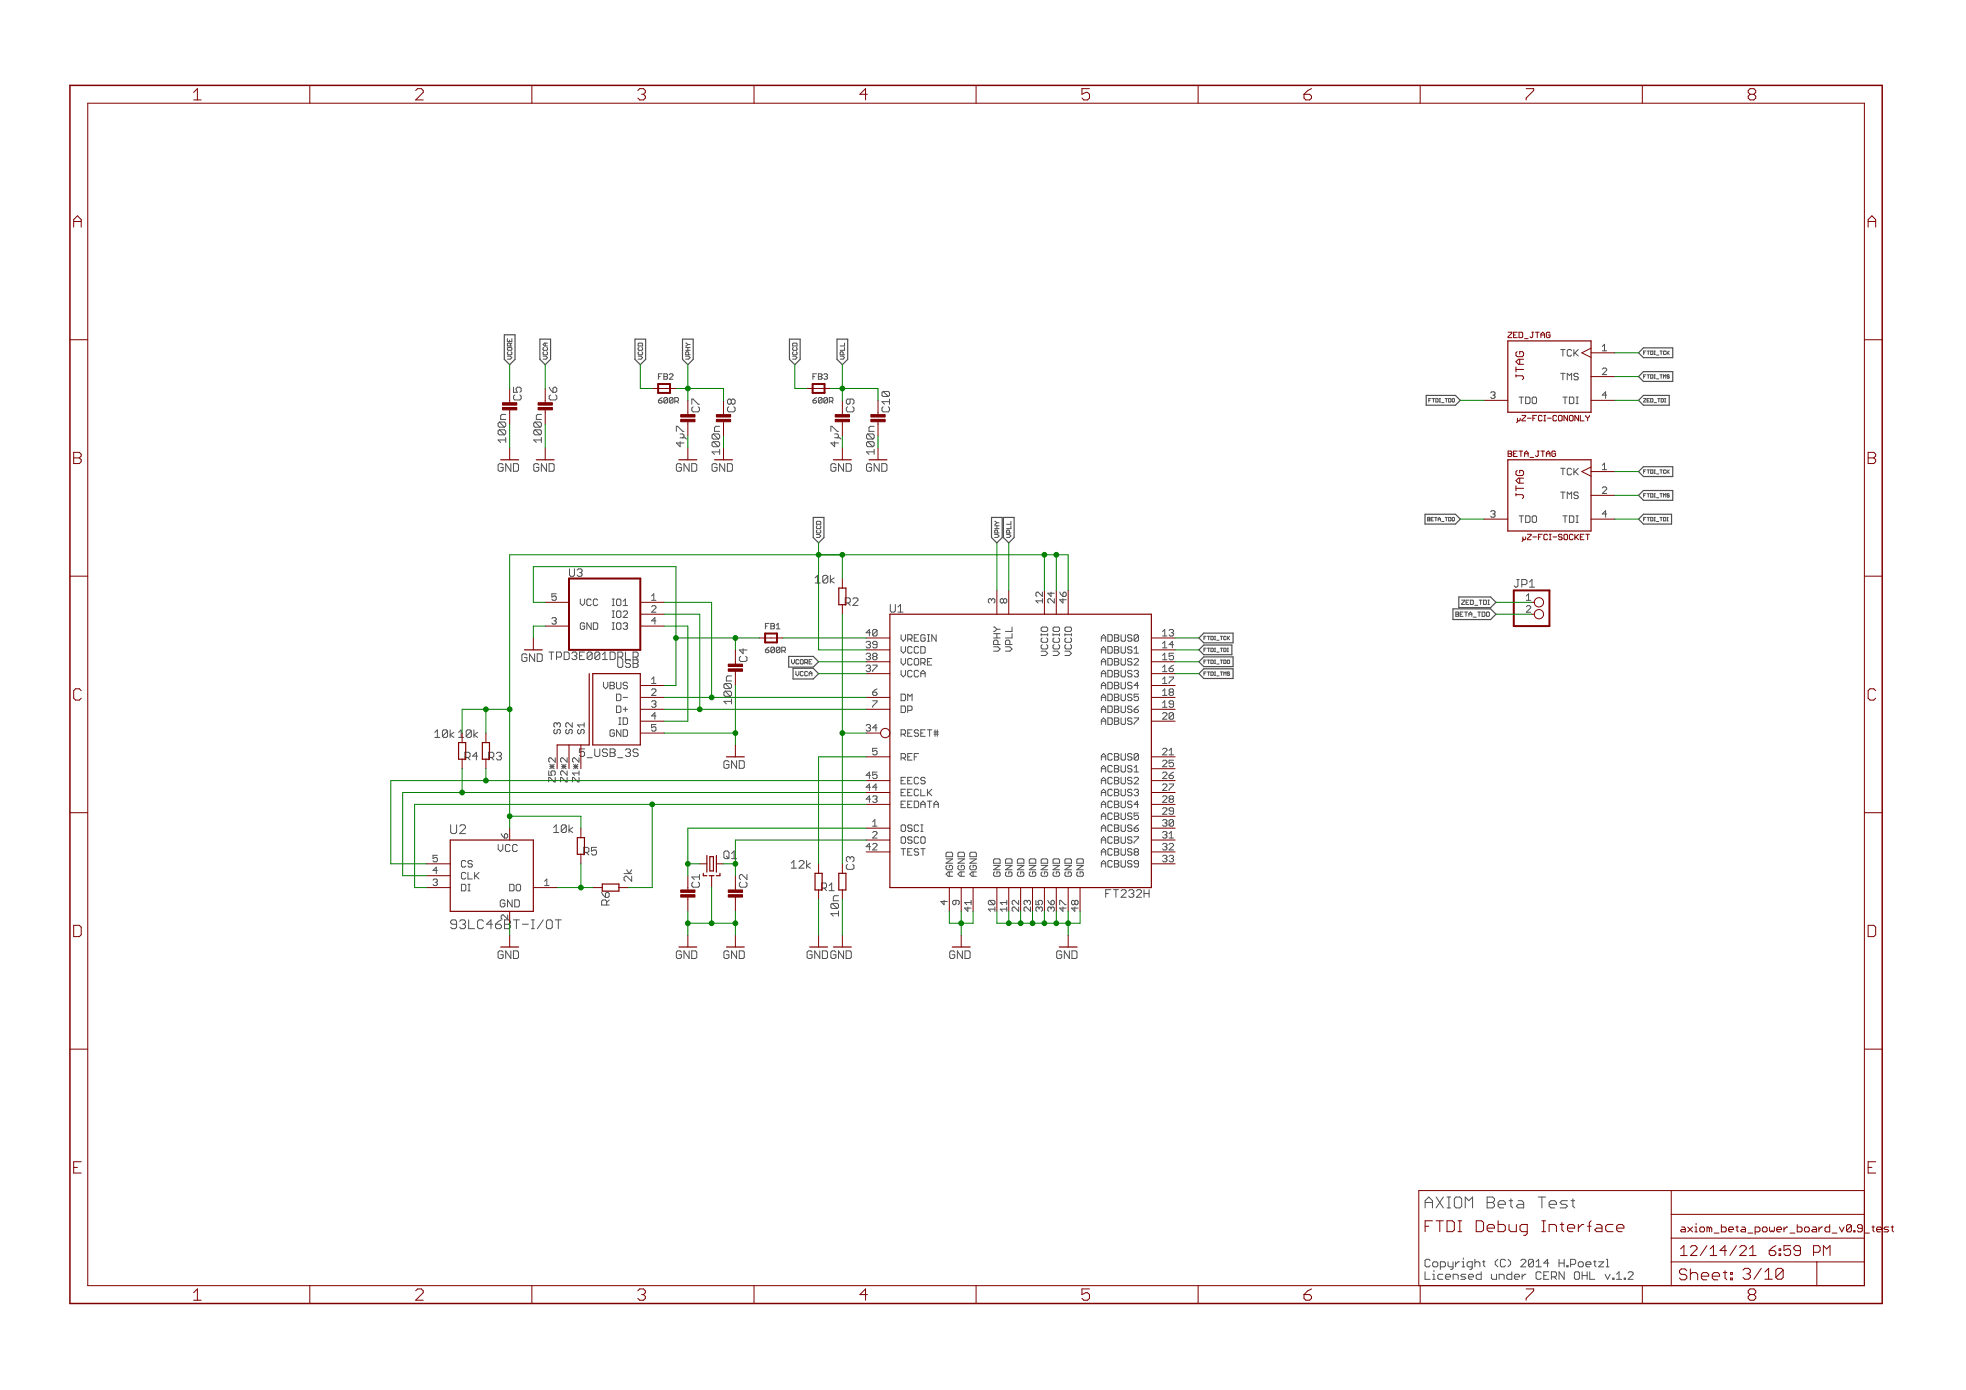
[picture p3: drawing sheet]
<svg xmlns="http://www.w3.org/2000/svg" width="420mm" height="297mm" viewBox="0 0 420 297" stroke-linecap="round" stroke-linejoin="round" font-family="sans-serif">
<path d="M117.3 139.3h1.1M117.8 139.3v1.6M311.1 131.3h.5M311.6 130.8h-.5v.9h.5M124.9 160h-1.1v.8l.6-.2M236.3 190.9h.6M237.4 190.1h-1.1v1.6M348.2 271.8h.5l.3 .2v.3l-1.1 1.1h1.1" fill="none" stroke="#505050" stroke-width=".21"/>
<g fill="none" stroke="#505050" stroke-width=".25">
<path d="M107.8 71.5h2.3v5.3l-1.2 1.1-1.1-1.1zM115.4 72.5h2.3v4.3l-1.2 1.1-1.1-1.1zM135.7 72.5h2.3v4.3l-1.2 1.1-1.1-1.1zM145.9 72.5h2.2v4.3l-1.1 1.1-1.1-1.1zM168.7 72.5h2.3v4.3l-1.1 1.1-1.2-1.1zM178.9 72.5h2.3v4.3l-1.2 1.1-1.1-1.1zM351.2 74.3h6.3v2.1h-6.3l-1-1zM351.2 79.4h6.3v2.1h-6.3l-1-1zM304.8 84.5h6.2l1.1 1.1-1.1 1h-6.2zM351.2 84.5h5.5v2.1h-5.5l-1-1zM173.8 110.6h2.3v4.3l-1.2 1.1-1.1-1.1zM211.9 110.6h2.3v4.3l-1.2 1.1-1.1-1.1z"/>
<path d="M214.4 110.6h2.3v4.3l-1.1 1.1-1.2-1.1zM304.5 109.9h6.5l1.1 1-1.1 1.1h-6.5zM350.2 100.8l1-1.1h6.3v2.1h-6.3zM350.2 105.9l1-1.1h6.3v2.1h-6.3zM350.2 110.9l1-1h6v2.1h-6zM256.2 136.3l1.1-1h6.2v2.1h-6.2zM256.2 138.9l1.1-1.1h6v2.1h-6zM310.5 130.1h8.1l1.1 1.2-1.1 1.1h-8.1zM311.8 127.6h6.8l1.1 1.1-1.1 1.2h-6.8zM168.6 140.3h5.2l1.1 1.1-1.1 1.2h-5.2zM169.5 142.8h4.3l1.1 1.2-1.1 1.1h-4.3zM256.2 141.4l1.1-1h6.2v2.1h-6.2z"/>
<path d="M256.2 144l1.1-1.1h6.2v2.1h-6.2z"/>
</g>
<g fill="none" stroke="#800000" stroke-width=".25">
<path d="M322.2 72.9h17.8v15.2h-17.8zM322.2 98.3h17.8v15.2h-17.8zM180 129.2h-.7v-3.5h1.5v3.5M190.2 131.3h55.9v58.4h-55.9zM125.9 144v15.2h-6.8M126.7 144h10.1v15.2h-10.1zM96.2 179.5h17.8v15.3h-17.8zM98.8 162.2h-.8v-3.5h1.5v3.5M103.8 162.2h-.7v-3.5h1.5v3.5M123.4 179h1.5v3.6h-1.5zM128.7 188.9h3.6v1.5h-3.6zM150.3 187.1h.8"/>
<path d="M151.1 182.8v3.6M151.6 187.1h1M151.7 183.1h.8v3h-.8zM153.1 182.8v3.6M153.9 186.6v.5h-.8M174.9 190.2h-.7v-3.6h1.5v3.6M179.3 186.6h1.5v3.6h-1.5z"/>
</g>
<g fill="none" stroke="#800000" stroke-width=".21">
<path d="M66.2 18.2v3.9M113.7 18.2v3.9M161.1 18.2v3.9M208.6 18.2v3.9M256.1 18.2v3.9M303.5 18.2v3.9M351 18.2v3.9M18.8 22.1h379.6v252.6h-379.6zM14.9 72.6h3.9M340 74.4l-1.9 1 1.9 1M340 75.4h5.1M398.4 72.6h3.9"/>
<path d="M108.9 95.7v2.6M116.5 95.7v2.6M139.4 83h5.1M147 95.7v2.6M154.6 95.7v2.6M172.4 83h5.1M180 95.7v2.6M187.6 95.7v2.6M317.2 85.6h5M324.3 89.4v.7l-.2 .2M324.3 89.7l.2 .2M332 97h.4v.4l-.2 .2"/>
<path d="M332.2 96.4l.2 .2M340 80.5h5.1M340 85.6h5.1M340 99.8l-1.9 1 1.9 1M317.2 110.9h5M325.5 115.5l-.2 .2M340 100.8h5.1M340 105.9h5.1M340 110.9h5.1M14.9 123.1h3.9M114 136.3v2.6M116.5 128.7h5.1"/>
<path d="M116.5 133.8h5.1M136.8 128.7h5.1M136.8 133.8h5.1M136.8 131.3h5.1M162.2 136.3h5.1M180 123.6v2.1M180 129.2v2.1M185.1 136.3h5.1M185.1 138.9h5.1M213 126.2v5.1M215.6 126.2v5.1M223.2 126.2v5.1"/>
<path d="M225.7 126.2v5.1M228.3 126.2v5.1M246.1 136.3h5M246.1 138.9h5M398.4 123.1h3.9M98.8 156.7v2M103.8 156.7v2M119.1 159.2v5.1M121.6 159.2v5.1M124.1 159.2v5.1M136.8 149h5.1M136.8 151.6h5.1"/>
<path d="M136.8 146.5h5.1M136.8 154.1h5.1M136.8 156.7h5.1M157.2 159.2v2.5M185.1 149h5.1M185.1 151.6h5.1M185.1 141.4h5.1M185.1 144h5.1M246.1 149h5M246.1 151.6h5M246.1 141.4h5M246.1 144h5"/>
<path d="M246.1 146.5h5M246.1 154.1h5M14.9 173.7h3.9M98.8 162.2v2.1M103.8 162.2v2.1M108.9 177v2.5M124.1 177v2M185.1 177h5.1M185.1 179.5h5.1M185.1 161.7h5.1M185.1 166.8h5.1M185.1 169.4h5.1"/>
<path d="M185.1 171.9h5.1M246.1 177h5M246.1 179.5h5M246.1 161.7h5M246.1 164.3h5M246.1 166.8h5M246.1 169.4h5M246.1 171.9h5M246.1 174.4h5M398.4 173.7h3.9M91.1 189.7h5.1M91.1 184.6h5.1"/>
<path d="M91.1 187.1h5.1M108.9 194.8v2.5M108.9 199.8v2.6M114 189.7h5.1M124.1 182.6v2M126.7 189.7h2M132.3 189.7h2M147 191.7v3.1M147 199.8v2.6M149.5 184.6h1.6M152.1 187.1v2.6M153.1 184.6h1.5"/>
<path d="M157.2 191.7v3.1M157.2 199.8v2.6M174.9 184.6v2M174.9 190.2v2M174.9 199.8v2.6M180 184.6v2M180 190.2v2M180 199.8v2.6M185.1 182.1h5.1M202.9 189.7v5.1M205.4 189.7v5.1M205.4 199.8v2.6"/>
<path d="M208 189.7v5.1M213 189.7v5.1M215.6 189.7v5.1M218.1 189.7v5.1M220.7 189.7v5.1M223.2 189.7v5.1M225.7 189.7v5.1M228.3 189.7v5.1M228.3 199.8v2.6M230.8 189.7v5.1M246.1 182.1h5M246.1 184.6h5"/>
<path d="M14.9 224.2h3.9M398.4 224.2h3.9M357.2 254.4v20.3M357.2 259.5h41.2M398.4 254.4h-95.2v20.3M66.2 274.7v3.9M113.7 274.7v3.9M161.1 274.7v3.9M208.6 274.7v3.9M256.1 274.7v3.9M303.5 274.7v3.9M351 274.7v3.9"/>
<path d="M357.2 269.7h41.2M357.2 264.6h41.2M388.3 269.7v5"/>
<circle cx="328.9" cy="128.7" r=".99"/>
<circle cx="328.9" cy="131.3" r=".99"/>
<circle cx="189.2" cy="156.7" r=".99"/>
</g>
<g fill="#800000" stroke="#800000" stroke-width=".21">
<path d="M145.5 191.2h3v.5h-3z"/>
<path d="M145.5 190.2h3v.5h-3z"/>
<path d="M155.6 191.2h3.1v.5h-3.1z"/>
<path d="M155.6 190.2h3.1v.5h-3.1z"/>
<path d="M155.6 142.9h3.1v.5h-3.1z"/>
<path d="M155.6 141.9h3.1v.5h-3.1z"/>
<path d="M115 87.1h3v.5h-3z"/>
<path d="M115 86.1h3v.5h-3z"/>
<path d="M107.4 87.1h3v.5h-3z"/>
<path d="M107.4 86.1h3v.5h-3z"/>
<path d="M153.1 89.6h3v.5h-3z"/>
<path d="M153.1 88.6h3v.5h-3z"/>
<path d="M145.5 89.6h3v.5h-3z"/>
<path d="M145.5 88.6h3v.5h-3z"/>
<path d="M186.1 89.6h3.1v.5h-3.1z"/>
<path d="M186.1 88.6h3.1v.5h-3.1z"/>
<path d="M178.5 89.6h3v.5h-3z"/>
<path d="M178.5 88.6h3v.5h-3z"/>
</g>
<path d="M140.7 82.1h2.5v1.9h-2.5zM173.7 82.1h2.5v1.9h-2.5zM121.6 123.6h15.2v15.3h-15.2zM163.5 135.4h2.6v1.9h-2.6zM323.5 126.2h7.6v7.6h-7.6z" fill="none" stroke="#800000" stroke-width=".42"/>
<path d="M14.9 18.2h387.4v260.4h-387.4z" fill="none" stroke="#800000" stroke-width=".32"/>
<g fill="none" stroke="#008000" stroke-width=".21">
<path d="M108.9 77.9v5.1M116.5 77.9v5.1M136.8 77.9v5.1h2.6M147 77.9v7.7M169.9 77.9v5.1h2.5M180 77.9v7.7M345.1 75.4h5.1M108.9 90.6v5.1M116.5 90.6v5.1M144.5 83h10.1v2.6M177.5 83h10.1M312.1 85.6h5.1"/>
<path d="M345.1 85.6h5.1M345.1 80.5h5.1M174.9 116v22.9h10.2M180 118.6v5M213 116v10.2M215.6 116v10.2M223.2 118.6v7.6M225.7 118.6v7.6M312.1 110.9h5.1M345.1 100.8h5.1M345.1 110.9h5.1M345.1 105.9h5.1"/>
<path d="M116.5 133.8h-2.5v2.5M116.5 128.7h-2.5v-7.6h30.5v25.4h-2.6M141.9 133.8h5.1v20.3h-5.1M141.9 128.7h10.2v20.3M141.9 131.3h7.6v20.3M144.5 136.3h17.7M157.2 136.3v2.6M167.3 136.3h17.8M180 131.3v53.3M228.3 126.2v-7.6h-119.4v58.4M251.1 136.3h5.1M251.1 138.9h5.1"/>
<path d="M319.7 128.7h7.6M319.7 131.3h7.6M103.8 151.6v5.1M108.9 151.6h-10.1v5.1M141.9 156.7h15.3M141.9 149h43.2M141.9 151.6h43.2M157.2 146.5v12.7M174.9 141.4h10.2M174.9 144h10.2M180 156.7h5.1M251.1 141.4h5.1"/>
<path d="M251.1 144h5.1M98.8 164.3v5.1M103.8 164.3v2.5M108.9 174.4h15.2v2.6M139.4 171.9v17.8h-5.1M185.1 171.9h-96.5v17.8h2.5M185.1 169.4h-99v17.7h5M185.1 166.8h-101.6v17.8h7.6M185.1 177h-38.1v10.1M185.1 179.5h-27.9v7.6M185.1 161.7h-10.2v22.9M119.1 189.7h7.6"/>
<path d="M124.1 184.6v5.1M147 184.6h2.5M147 194.8v5M147 197.3h10.2M152.1 189.7v7.6M157.2 194.8v5M174.9 192.2v7.6M180 192.2v7.6M202.9 194.8v2.5h5.1v-2.5M205.4 194.8v5M213 194.8v2.5h17.8v-2.5M215.6 194.8v2.5"/>
<path d="M218.1 194.8v2.5M220.7 194.8v2.5M223.2 194.8v2.5M225.7 194.8v2.5M228.3 194.8v5"/>
</g>
<g fill="#008000" stroke="#008000" stroke-width=".21">
<circle cx="139.4" cy="171.9" r=".51"/>
<circle cx="98.8" cy="169.4" r=".51"/>
<circle cx="103.8" cy="166.8" r=".51"/>
<circle cx="124.1" cy="189.7" r=".51"/>
<circle cx="147" cy="184.6" r=".51"/>
<circle cx="157.2" cy="184.6" r=".51"/>
<circle cx="147" cy="197.3" r=".51"/>
<circle cx="152.1" cy="197.3" r=".51"/>
<circle cx="157.2" cy="197.3" r=".51"/>
<circle cx="215.6" cy="197.3" r=".51"/>
<circle cx="218.1" cy="197.3" r=".51"/>
<circle cx="220.7" cy="197.3" r=".51"/>
<circle cx="223.2" cy="197.3" r=".51"/>
<circle cx="225.7" cy="197.3" r=".51"/>
<circle cx="228.3" cy="197.3" r=".51"/>
<circle cx="157.2" cy="156.7" r=".51"/>
<circle cx="205.4" cy="197.3" r=".51"/>
<circle cx="180" cy="156.7" r=".51"/>
<circle cx="144.5" cy="136.3" r=".51"/>
<circle cx="157.2" cy="136.3" r=".51"/>
<circle cx="152.1" cy="149" r=".51"/>
<circle cx="149.5" cy="151.6" r=".51"/>
<circle cx="180" cy="83" r=".51"/>
<circle cx="147" cy="83" r=".51"/>
<circle cx="225.7" cy="118.6" r=".51"/>
<circle cx="223.2" cy="118.6" r=".51"/>
<circle cx="174.9" cy="118.6" r=".51"/>
<circle cx="180" cy="118.6" r=".51"/>
<circle cx="103.8" cy="151.6" r=".51"/>
<circle cx="108.9" cy="174.4" r=".51"/>
<circle cx="108.9" cy="151.6" r=".51"/>
</g>
<g font-size="3.7" fill="#800000">
<text x="41.3" y="21.4">1</text>
<text x="88.7" y="21.4">2</text>
<text x="136.2" y="21.4">3</text>
<text x="183.7" y="21.4">4</text>
<text x="231.1" y="21.4">5</text>
<text x="278.6" y="21.4">6</text>
<text x="326" y="21.4">7</text>
<text x="373.5" y="21.4">8</text>
<text x="15.6" y="48.6">A</text>
<text x="399.1" y="48.6">A</text>
<text x="15.6" y="99.2">B</text>
<text x="399.1" y="99.2">B</text>
<text x="15.6" y="149.7">C</text>
<text x="399.1" y="149.7">C</text>
<text x="15.6" y="200.2">D</text>
<text x="399.1" y="200.2">D</text>
<text x="15.6" y="250.8">E</text>
<text x="399.1" y="250.8">E</text>
<text x="41.3" y="277.9">1</text>
<text x="88.7" y="277.9">2</text>
<text x="136.2" y="277.9">3</text>
<text x="183.7" y="277.9">4</text>
<text x="231.1" y="277.9">5</text>
<text x="278.6" y="277.9">6</text>
<text x="326" y="277.9">7</text>
<text x="373.5" y="277.9">8</text>
</g>
<text font-size="3.6" fill="#505050" x="304.4" y="258.2">AXIOM Beta Test</text>
<g font-size="3.6" fill="#800000">
<text x="304.4" y="263.3">FTDI Debug Interface</text>
<text x="358.7" y="273.6">Sheet: 3/10</text>
</g>
<g font-size="3.2" fill="#800000">
<text x="359" y="268.4">12/14/21</text>
<text x="376.5" y="268.4">6:59 PM</text>
</g>
<text font-size="2.9" fill="#505050" x="96.1" y="178.2">U2</text>
<text font-size="2.9" fill="#008000" x="96.1" y="198.6">93LC46BT-I/OT</text>
<g font-size="2.5" fill="#800000">
<text x="325.6" y="80.9" transform="rotate(-90 325.6 80.9)">JTAG</text>
<text x="111.3" y="85.5" transform="rotate(-90 111.3 85.5)">C5</text>
<text x="119" y="85.5" transform="rotate(-90 119 85.5)">C6</text>
<text x="149.4" y="88.1" transform="rotate(-90 149.4 88.1)">C7</text>
<text x="157.1" y="88.1" transform="rotate(-90 157.1 88.1)">C8</text>
<text x="182.5" y="88.1" transform="rotate(-90 182.5 88.1)">C9</text>
<text x="108" y="94.1" transform="rotate(-90 108 94.1)">100n</text>
<text x="115.7" y="94.1" transform="rotate(-90 115.7 94.1)">100n</text>
<text x="106.3" y="100.8">GND</text>
<text x="113.9" y="100.8">GND</text>
<text x="144.4" y="100.8">GND</text>
<text x="152" y="100.8">GND</text>
<text x="177.4" y="100.8">GND</text>
<text x="185" y="100.8">GND</text>
<text x="325.6" y="106.3" transform="rotate(-90 325.6 106.3)">JTAG</text>
<text x="180.7" y="129.5">R2</text>
<text x="111.3" y="141.4">GND</text>
<text x="159.6" y="141.4" transform="rotate(-90 159.6 141.4)">C4</text>
<text x="156.3" y="148.5" transform="rotate(-90 156.3 148.5)">00n</text>
<text x="99.5" y="162.5">R4</text>
<text x="104.5" y="162.5">R3</text>
<text x="154.5" y="164.3">GND</text>
<text x="149.4" y="189.7" transform="rotate(-90 149.4 189.7)">C1</text>
<text x="159.6" y="189.7" transform="rotate(-90 159.6 189.7)">C2</text>
<text x="175.6" y="190.4">R1</text>
<text x="106.3" y="204.9">GND</text>
<text x="144.4" y="204.9">GND</text>
<text x="154.5" y="204.9">GND</text>
<text x="172.3" y="204.9">GND GND</text>
<text x="202.8" y="204.9">GND</text>
<text x="225.6" y="204.9">GND</text>
</g>
<g font-size="2.5" fill="#008000">
<text x="190.1" y="88.1" transform="rotate(-90 190.1 88.1)">C10</text>
<text x="146.1" y="95.1" transform="rotate(-90 146.1 95.1)">4µ7</text>
<text x="179.2" y="95.1" transform="rotate(-90 179.2 95.1)">4µ7</text>
<text x="153.8" y="96.6" transform="rotate(-90 153.8 96.6)">100n</text>
<text x="186.8" y="96.6" transform="rotate(-90 186.8 96.6)">100n</text>
<text x="154.5" y="183.6">Q1</text>
</g>
<g font-size="2.5" fill="#505050">
<text x="121.5" y="123.3">U3</text>
<text x="174.1" y="124.7">1</text>
<text x="175.6" y="124.7">0k</text>
<text x="323.4" y="125.5">JP1</text>
<text x="190.1" y="130.9">U1</text>
<text x="118.7" y="141">TPD3E001DRLR</text>
<text x="132.2" y="142.7">USB</text>
<text x="156.3" y="150" transform="rotate(-90 156.3 150)">1</text>
<text x="92.9" y="157.7">10k 1</text>
<text x="99.5" y="157.7">0k</text>
<text x="124.7" y="161.7">5_USB_3S</text>
<text x="118.3" y="178">10k</text>
<text x="124.8" y="182.8">R5</text>
<text x="169.1" y="185.6">12k</text>
<text x="182.5" y="185.9" transform="rotate(-90 182.5 185.9)">C3</text>
<text x="135" y="188.4" transform="rotate(-90 135 188.4)">2k</text>
<text x="236.9" y="191.8">FT232H</text>
<text x="130.2" y="193.5" transform="rotate(-90 130.2 193.5)">R6</text>
<text x="179.2" y="195.4" transform="rotate(-90 179.2 195.4)">10n</text>
<text x="304.4" y="270.8">Copyright (C) 2014 H.Poetzl</text>
<text x="304.4" y="273.5">Licensed under CERN OHL v.1.2</text>
</g>
<g font-size="2.3" fill="#505050">
<text x="106.3" y="182.1">VCC</text>
<text x="107.1" y="193.9">GND</text>
</g>
<g font-size="2.3" fill="#800000">
<text x="359" y="263.3">axiom_beta_power_board_v0.9_</text>
<text x="398.7" y="263.3">tes</text>
<text x="402.9" y="263.3">t</text>
</g>
<g font-size="2.1" fill="#505050">
<text x="333.7" y="76.2">TCK</text>
<text x="342.3" y="75">1</text>
<text x="333.7" y="81.2">TMS</text>
<text x="342.3" y="80.1">2</text>
<text x="318.5" y="85.2">3</text>
<text x="324.5" y="86.3">TDO</text>
<text x="333.7" y="86.3">TDI</text>
<text x="342.3" y="85.2">4</text>
<text x="333.7" y="101.5">TCK</text>
<text x="342.3" y="100.4">1</text>
<text x="333.7" y="106.6">TMS</text>
<text x="342.3" y="105.5">2</text>
<text x="318.5" y="110.6">3</text>
<text x="324.5" y="111.7">TDO</text>
<text x="333.7" y="111.7">TDI</text>
<text x="342.3" y="110.6">4</text>
<text x="117.9" y="128.4">5</text>
<text x="123.8" y="129.5">VCC</text>
<text x="130.5" y="129.5">IO1</text>
<text x="139.1" y="128.4">1</text>
<text x="139.1" y="130.9">2</text>
<text x="212.6" y="128.9" transform="rotate(-90 212.6 128.9)">3</text>
<text x="215.1" y="128.9" transform="rotate(-90 215.1 128.9)">8</text>
<text x="222.7" y="128.9" transform="rotate(-90 222.7 128.9)">12</text>
<text x="225.3" y="128.9" transform="rotate(-90 225.3 128.9)">24</text>
<text x="227.8" y="128.9" transform="rotate(-90 227.8 128.9)">46</text>
<text x="117.9" y="133.4">3</text>
<text x="123.8" y="134.6">GND</text>
<text x="130.5" y="132">IO2</text>
<text x="130.5" y="134.6">IO3</text>
<text x="139.1" y="133.4">4</text>
<text x="185.2" y="136">40</text>
<text x="192.4" y="137.1">VREGIN</text>
<text x="235.9" y="137.1">ADBUS0</text>
<text x="248.3" y="136">13</text>
<text x="185.2" y="143.6">37</text>
<text x="185.2" y="141.1">38</text>
<text x="185.2" y="138.5">39</text>
<text x="192.4" y="142.2">VCORE</text>
<text x="192.4" y="139.6">VCCD</text>
<text x="213.7" y="138.8" transform="rotate(-90 213.7 138.8)">VPHY</text>
<text x="216.2" y="138.8" transform="rotate(-90 216.2 138.8)">VPLL</text>
<text x="223.9" y="140.1" transform="rotate(-90 223.9 140.1)">VCCIO</text>
<text x="226.4" y="140.1" transform="rotate(-90 226.4 140.1)">VCCIO</text>
<text x="228.9" y="140.1" transform="rotate(-90 228.9 140.1)">VCCIO</text>
<text x="235.9" y="139.6">ADBUS1</text>
<text x="235.9" y="142.2">ADBUS2</text>
<text x="248.3" y="138.5">14</text>
<text x="248.3" y="141.1">15</text>
<text x="248.3" y="143.6">16</text>
<text x="129.2" y="147.3">VBUS</text>
<text x="131.8" y="149.8">D-</text>
<text x="139.1" y="148.7">2</text>
<text x="139.1" y="146.1">1</text>
<text x="186.4" y="148.7">6</text>
<text x="192.4" y="149.8">DM</text>
<text x="192.4" y="144.7">VCCA</text>
<text x="235.9" y="144.7">ADBUS3</text>
<text x="235.9" y="147.3">ADBUS4</text>
<text x="235.9" y="149.8">ADBUS5</text>
<text x="248.3" y="146.1">17</text>
<text x="248.3" y="148.7">18</text>
<text x="131.8" y="154.9">ID</text>
<text x="131.8" y="152.3">D+</text>
<text x="139.1" y="153.8">4</text>
<text x="139.1" y="151.2">3</text>
<text x="186.4" y="151.2">7</text>
<text x="192.4" y="152.3">DP</text>
<text x="235.9" y="152.3">ADBUS6</text>
<text x="235.9" y="154.9">ADBUS7</text>
<text x="248.3" y="151.2">19</text>
<text x="248.3" y="153.8">20</text>
<text x="119.7" y="156.9" transform="rotate(-90 119.7 156.9)">S3</text>
<text x="122.3" y="156.9" transform="rotate(-90 122.3 156.9)">S2</text>
<text x="124.8" y="156.9" transform="rotate(-90 124.8 156.9)">S1</text>
<text x="130.5" y="157.4">GND</text>
<text x="139.1" y="156.3">5</text>
<text x="186.4" y="161.4">5</text>
<text x="192.4" y="157.4">RESET#</text>
<text x="248.3" y="161.4">21</text>
<text x="118.6" y="166.7" transform="rotate(-90 118.6 166.7)">Z5*2</text>
<text x="121.1" y="166.7" transform="rotate(-90 121.1 166.7)">Z2*2</text>
<text x="123.7" y="166.7" transform="rotate(-90 123.7 166.7)">Z1*2</text>
<text x="185.2" y="166.5">45</text>
<text x="192.4" y="162.5">REF</text>
<text x="192.4" y="167.6">EECS</text>
<text x="235.9" y="162.5">ACBUS0</text>
<text x="235.9" y="165">ACBUS1</text>
<text x="235.9" y="167.6">ACBUS2</text>
<text x="248.3" y="163.9">25</text>
<text x="248.3" y="166.5">26</text>
<text x="185.2" y="171.5">43</text>
<text x="185.2" y="169">44</text>
<text x="192.4" y="172.7">EEDATA</text>
<text x="192.4" y="170.1">EECLK</text>
<text x="235.9" y="170.1">ACBUS3</text>
<text x="235.9" y="172.7">ACBUS4</text>
<text x="248.3" y="169">27</text>
<text x="248.3" y="171.5">28</text>
<text x="108.4" y="179.2" transform="rotate(-90 108.4 179.2)">6</text>
<text x="186.4" y="176.6">1</text>
<text x="186.4" y="179.2">2</text>
<text x="192.4" y="177.7">OSCI</text>
<text x="235.9" y="175.2">ACBUS5</text>
<text x="235.9" y="177.7">ACBUS6</text>
<text x="248.3" y="174.1">29</text>
<text x="248.3" y="176.6">30</text>
<text x="248.3" y="179.2">31</text>
<text x="92.5" y="184.2">5</text>
<text x="98.4" y="185.4">CS</text>
<text x="185.2" y="181.7">42</text>
<text x="192.4" y="180.3">OSCO</text>
<text x="192.4" y="182.8">TEST</text>
<text x="235.9" y="180.3">ACBUS7</text>
<text x="235.9" y="182.8">ACBUS8</text>
<text x="235.9" y="185.4">ACBUS9</text>
<text x="248.3" y="181.7">32</text>
<text x="248.3" y="184.2">33</text>
<text x="92.5" y="189.3">3</text>
<text x="92.5" y="186.8">4</text>
<text x="98.4" y="190.4">DI</text>
<text x="98.4" y="187.9">CLK</text>
<text x="109" y="190.4">DO</text>
<text x="116.2" y="189.3">1</text>
<text x="203.5" y="187.3" transform="rotate(-90 203.5 187.3)">AGND</text>
<text x="206.1" y="187.3" transform="rotate(-90 206.1 187.3)">AGND</text>
<text x="208.6" y="187.3" transform="rotate(-90 208.6 187.3)">AGND</text>
<text x="213.7" y="187.3" transform="rotate(-90 213.7 187.3)">GND</text>
<text x="216.2" y="187.3" transform="rotate(-90 216.2 187.3)">GND</text>
<text x="218.8" y="187.3" transform="rotate(-90 218.8 187.3)">GND</text>
<text x="221.3" y="187.3" transform="rotate(-90 221.3 187.3)">GND</text>
<text x="223.9" y="187.3" transform="rotate(-90 223.9 187.3)">GND</text>
<text x="226.4" y="187.3" transform="rotate(-90 226.4 187.3)">GND</text>
<text x="228.9" y="187.3" transform="rotate(-90 228.9 187.3)">GND</text>
<text x="231.5" y="187.3" transform="rotate(-90 231.5 187.3)">GND</text>
<text x="108.4" y="196.4" transform="rotate(-90 108.4 196.4)">2</text>
<text x="202.4" y="193.3" transform="rotate(-90 202.4 193.3)">4</text>
<text x="205" y="193.3" transform="rotate(-90 205 193.3)">9</text>
<text x="207.5" y="194.6" transform="rotate(-90 207.5 194.6)">41</text>
<text x="212.6" y="194.6" transform="rotate(-90 212.6 194.6)">10</text>
<text x="215.1" y="194.6" transform="rotate(-90 215.1 194.6)">11</text>
<text x="217.7" y="194.6" transform="rotate(-90 217.7 194.6)">22</text>
<text x="220.2" y="194.6" transform="rotate(-90 220.2 194.6)">23</text>
<text x="222.7" y="194.6" transform="rotate(-90 222.7 194.6)">35</text>
<text x="225.3" y="194.6" transform="rotate(-90 225.3 194.6)">36</text>
<text x="227.8" y="194.6" transform="rotate(-90 227.8 194.6)">47</text>
<text x="230.4" y="194.6" transform="rotate(-90 230.4 194.6)">48</text>
</g>
<g font-size="2.1" fill="#800000">
<text x="326.1" y="128.4">1</text>
<text x="326.1" y="130.9">2</text>
<text x="185.2" y="156.3">34</text>
</g>
<g font-size="1.8" fill="#800000">
<text x="322.1" y="72.2">ZED_JTAG</text>
<text x="324.8" y="90">µZ-FCI-CONONLY</text>
<text x="322.1" y="97.6">BETA_JTAG</text>
<text x="325.9" y="115.4">µZ-FCI-SOCKET</text>
</g>
<g font-size="1.8" fill="#505050">
<text x="140.6" y="81.1">FB2</text>
<text x="173.6" y="81.1">FB3</text>
<text x="140.6" y="86.2">600R</text>
<text x="173.6" y="86.2">600R</text>
<text x="163.4" y="134.4">FB1</text>
<text x="163.4" y="139.5">600R</text>
</g>
<g font-size="1.4" fill="#505050">
<text x="109.3" y="76.8" transform="rotate(-90 109.3 76.8)">VCORE</text>
<text x="116.9" y="76.8" transform="rotate(-90 116.9 76.8)">VCCA</text>
<text x="137.2" y="76.8" transform="rotate(-90 137.2 76.8)">VCCD</text>
<text x="147.4" y="76.8" transform="rotate(-90 147.4 76.8)">VPHY</text>
<text x="170.3" y="76.8" transform="rotate(-90 170.3 76.8)">VCCD</text>
<text x="180.4" y="76.8" transform="rotate(-90 180.4 76.8)">VPLL</text>
<text x="175.3" y="114.9" transform="rotate(-90 175.3 114.9)">VCCD</text>
<text x="213.4" y="114.9" transform="rotate(-90 213.4 114.9)">VPHY</text>
<text x="216" y="114.9" transform="rotate(-90 216 114.9)">VPLL</text>
<text x="311.7" y="131.8">BETA_TDO</text>
<text x="312.5" y="129.2">ZED_TDI</text>
<text x="169.5" y="141.9">VCORE</text>
<text x="170.3" y="144.5">VCCA</text>
</g>
<g font-size="1.1" fill="#505050">
<text x="351.1" y="75.8">FTDI_TCK</text>
<text x="351.1" y="80.9">FTDI_TMS</text>
<text x="305.3" y="85.9">FTDI_TDO</text>
<text x="351.1" y="86">ZED_TDI</text>
<text x="351.1" y="101.2">FTDI_TCK</text>
<text x="351.1" y="106.3">FTDI_TMS</text>
<text x="305.3" y="111.3">BETA_TDO</text>
<text x="351.1" y="111.3">FTDI_TDI</text>
<text x="257.1" y="136.7">FTDI_TCK</text>
<text x="257.1" y="139.3">FTDI_TDI</text>
<text x="257.1" y="141.8">FTDI_TDO</text>
<text x="257.1" y="144.4">FTDI_TMS</text>
</g>
</svg>
